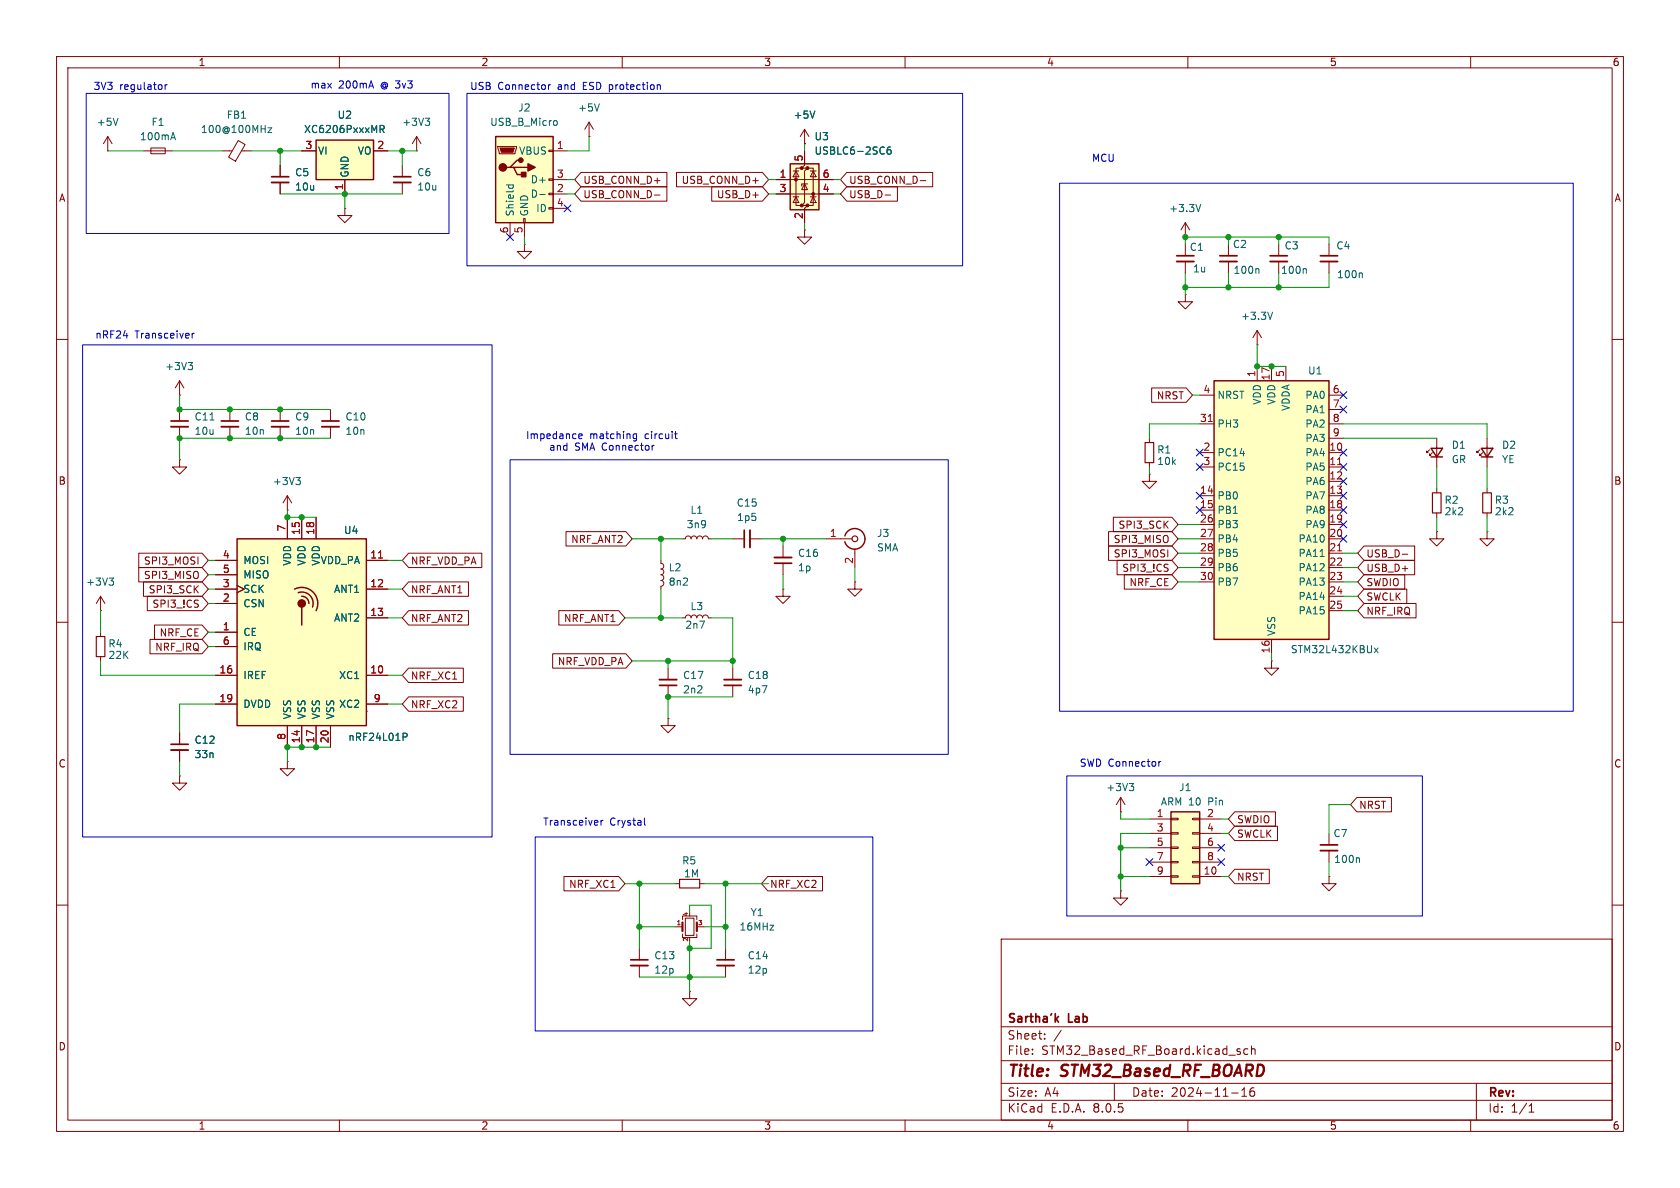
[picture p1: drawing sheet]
<svg xmlns="http://www.w3.org/2000/svg" width="297mm" height="210mm" viewBox="0 0 297 210" stroke-linecap="round" stroke-linejoin="round" font-family="sans-serif">
<g fill="none" stroke="#840000" stroke-width=".18">
<path d="M10 10h277v190h-277zM12 12h273v186h-273zM60 10v2M110 10v2M160 10v2M210 10v2M260 10v2M10 60h2M285 60h2M31.7 81.3v1.3h1.3l-1.3 1.2-1.2-1.2h1.2M31.7 81.3h.1M50.8 90.2h.1"/>
<path d="M50.8 87.6l-.8 1.3M50.8 87.6v2.6M50.8 87.6l.8 1.3M10 110h2M118.1 118.1v2M285 110h2M118.1 121.2v2M10 160h2M285 160h2M177 166h108v32h-108zM60 198v2M110 198v2"/>
<path d="M160 198v2M177 194.5h108M177 191.5h108M177 187.5h108M177 181.5h108M182.5 186.3v.1M182.5 185.5v.1M184.7 183.6v.1M184.7 182.8v.1M187.6 182.1l-1.3 2M197 191.5v3M210 198v2"/>
<path d="M217.7 193.2h1.2M218.9 185.9l.3 .1 .1 .2-.2 .2h-.3M218.9 185.4l.3 .1M219.5 193.8h.9M219.5 192.7l.5-.4v1.5M220.6 185.5l-.4-.1-.3 .3v.4l.1 .2h.6M221.2 185.5l.3-.1 .3 .1 .1 .9M221.2 184.9v1.5M221.7 192.3a.59 .59 0 0 0-.7 .6v.6l.1 .2 .4 .1 .2-.1 .1-.5-.1-.3h-.5l-.2 .3M260 198v2M261 191.5v6.5M270.3 196.6h.9"/>
<path d="M270.3 195.5l.4-.4v1.5"/>
</g>
<path d="M116.6 121.2h3M187.1 179.7l-.5 .6M186.7 180.1l.4 .6" fill="none" stroke="#840000" stroke-width=".3"/>
<path d="M116.6 120.1h3" fill="none" stroke="#840000" stroke-width=".33"/>
<path d="M52.3 84.4h.8l-.4 .5M52.9 84.9l.2 .2v.3l-.2 .3" fill="none" stroke="#006464" stroke-width=".18"/>
<path d="M41.9 95.3h22.9v33h-22.9z" fill="#ffffc2"/>
<path d="M253 79.2h2l-1 1.6zM261.9 79.2h2l-1 1.6zM41.9 95.3h22.9v33h-22.9zM149.4 94.7a1.82 1.82 0 0 1 2.8-.9 1.82 1.82 0 0 1-.1 3 1.82 1.82 0 0 1-2.7-1M253 80.8h2M261.9 80.8h2M52.1 104.1a2.84 2.84 0 0 1 3.2 .6 2.84 2.84 0 0 1 .6 3.3M52.7 104.8a1.99 1.99 0 0 1 2.1 .4 1.99 1.99 0 0 1 .4 2.1M53.3 105.4a1.23 1.23 0 0 1 1.3 1.3M53.3 107.3v3.2" fill="none" stroke="#840000" stroke-width=".25"/>
<circle cx="53.3" cy="106.7" r=".63" fill="#840000" stroke="#840000" stroke-width=".25"/>
<g fill="none" stroke="#840000" stroke-width=".18">
<path d="M142.2 25.4h.1M142.2 22.9l-.7 1.2M142.2 22.9v2.5M142.2 22.9l.8 1.2M92.7 43.2v1.3h1.3l-1.3 1.2-1.3-1.2h1.3M92.7 43.2h.1M209.5 52.1v1.2h1.3l-1.3 1.3-1.2-1.3h1.2M209.5 52.1h.1M252.7 79.5l-.5 .5v-.2v.2h.3M254 77.5v5.1M261.6 79.5l-.5 .5v-.2v.2h.3M262.9 77.5v5.1"/>
<path d="M38.1 99.1h3.8M50.8 91.4v3.9M53.3 91.4v3.9M55.9 91.4v3.9M64.8 99.1h3.8M129.5 95.3h2.1M132.6 95.3h2M138.4 96.5v2.1M138.4 99.6v2M146 95.3h4.6M151.1 97v3.3M253.2 80l-.5 .5v-.2v.2h.3"/>
<path d="M254 94v1.3h1.3l-1.3 1.2-1.3-1.2h1.3M254 94h.1M254 86.4v.7M254 90.7v.7M262.1 80l-.5 .5v-.2v.2h.3M262.9 94v1.3h1.3l-1.3 1.2-1.3-1.2h1.3M262.9 94h.1M262.9 86.4v.7M262.9 90.7v.7M38.1 111.8h3.8M38.1 119.4h3.8M38.1 104.1h3.8"/>
<path d="M38.1 106.7h3.8M38.1 101.6h3.8M38.1 114.3h3.8M41.9 103.5l1.3 .6-1.3 .7M64.8 119.4h3.8M64.8 104.1h3.8M64.8 109.2h3.8M129.5 118.1v2M151.1 102.9v1.2h1.3l-1.3 1.3-1.2-1.3h1.2M151.1 102.9h.1M31.7 137.2v1.2h1.3l-1.3 1.3-1.2-1.3h1.2M31.7 137.2h.1"/>
<path d="M38.1 124.5h3.8M50.8 128.3v3.8M53.3 128.3v3.8M55.9 128.3v3.8M58.4 128.3v3.8M64.8 125.7h.1M64.8 124.5h3.8M118.1 127v1.3h1.3l-1.3 1.2-1.3-1.2h1.3M118.1 127h.1M129.5 121.2v2M119.4 156.2h.7M123.7 156.2h.8"/>
<path d="M113 167.6v2.1M113 170.7v2M119.4 163.8h1.2M120.6 165.1v.6h2.6v-.6M120.6 162.6v-.7h2.6v.7M121.2 162.3h1.5v3.1h-1.5zM121.9 175.3v1.2h1.3l-1.3 1.3-1.3-1.3h1.3M121.9 175.3h.1M123.2 163.8h1.3M128.3 167.6v2.1M128.3 170.7v2"/>
</g>
<path d="M66.9 98.6h.7" fill="none" stroke="#a90000" stroke-width=".18"/>
<path d="M144.1 19.6l-.5 1.3M71.3 129.6h.4l.3 .3-.1 .3-.6 .1" fill="none" stroke="#006464" stroke-width=".18"/>
<path d="M132.6 93.7v3.1M136.9 98.6h3.1M128 120.1h3.1M111.5 170.7h3.1M126.7 170.7h3.1" fill="none" stroke="#840000" stroke-width=".33"/>
<path d="M131.6 93.7v3.1M136.9 99.6h3.1M128 121.2h3.1M111.5 169.7h3.1M126.7 169.7h3.1" fill="none" stroke="#840000" stroke-width=".3"/>
<g fill="none" stroke="#840000" stroke-width=".2">
<path d="M253.2 87.1h1.6v3.6h-1.6zM262.1 87.1h1.6v3.6h-1.6zM120.1 155.4h3.6v1.6h-3.6z"/>
<circle cx="151.1" cy="95.3" r=".51"/>
</g>
<path d="M120.6 163.1v1.5M123.2 163.1v1.5" fill="none" stroke="#840000" stroke-width=".38"/>
<path d="M139.7 29h5.1v8.1h-5.1z" fill="#ffffc2"/>
<g fill="#840000" stroke="#840000" stroke-width=".18">
<circle cx="140.7" cy="31.7" r=".25"/>
<circle cx="141.7" cy="36.3" r=".25"/>
<circle cx="141.7" cy="29.7" r=".25"/>
<circle cx="142.7" cy="36.3" r=".25"/>
<circle cx="142.7" cy="29.7" r=".25"/>
<circle cx="143.8" cy="34.3" r=".25"/>
</g>
<g fill="none" stroke="#840000" stroke-width=".18">
<path d="M104.1 24.1h.1M104.1 21.6l-.7 1.3M104.1 21.6v2.5M104.1 21.6l.8 1.3M137.2 34.3h10.1M137.2 31.8h10.1M140.2 34.8h1M140.2 30.2h1M140.7 30.2l.5 1h-1zM140.7 34.8l.5 1h-1zM141.7 29.7h-1v6.6h1M142.2 32.5l.5 1h-1z"/>
<path d="M142.2 26.7v2.5l-.5 .5h1l-.5 .5v5.6l-.5 .5h1l-.5 .5v2.6M142.7 32.5h-1v.4M142.7 29.7h1.1v6.6h-1.1M143.3 34.8h1M143.3 30.2h1M143.8 34.8l.5 1h-1zM143.8 30.2l.5 1h-1z"/>
</g>
<path d="M139.7 29h5.1v8.1h-5.1z" fill="none" stroke="#840000" stroke-width=".25"/>
<path d="M106 18.4l-.5 1.2M157.4 26h-.3a.85 .85 0 0 0 0 1.2l.4-.1v-.4l-.2-.2h-.4l-.1 .2" fill="none" stroke="#006464" stroke-width=".18"/>
<path d="M87.6 24.1h10.2v15.3h-10.2z" fill="#ffffc2"/>
<path d="M87.6 24.1h10.2v15.3h-10.2zM90.2 29.6h.6l.6 1.3h1.3M90.8 29.6h2.5M92.1 28.3h-.7l-1.2 1.3h-.7" fill="none" stroke="#840000" stroke-width=".25"/>
<g fill="#840000" stroke="#840000" stroke-width=".25">
<path d="M93.3 29l1.3 .6-1.3 .6z"/>
<path d="M92.2 30.5h.8v.7h-.8z"/>
<circle cx="88.9" cy="29.6" r=".63"/>
<circle cx="92.1" cy="28.3" r=".38"/>
</g>
<g fill="none" stroke="#840000" stroke-width=".18">
<path d="M88 25.9h3.3v.3l-.2 1h-2.8zM90.2 39.4v2.5M92.6 38.6h.2v.8h-.2zM92.7 39.4v2.5M97 36.7h.8v.3h-.8zM97 34.2h.8v.2h-.8zM97 31.6h.8v.3h-.8zM97 26.5h.8v.3h-.8zM97.8 26.7h2.5M97.8 34.3h2.5M97.8 31.8h2.5M97.8 36.8h2.5"/>
<path d="M209.5 39.4v2.5M209.5 39.4l-.7 1.2M209.5 39.4l.8 1.2M142.2 40.6v1.3h1.3l-1.3 1.3-1.2-1.3h1.2M142.2 40.6h.1M209.5 41.9h.1M209.5 43.2v2M209.5 46.2v2.1M217.2 43.2v2M217.2 46.2v2.1M222.2 58.4l-.7 1.3M222.2 58.4v2.6"/>
<path d="M222.2 58.4l.8 1.3M226.1 43.2v2M226.1 46.2v2.1M234.9 43.2v2M234.9 46.2v2.1M222.2 61h.1M116.8 99.1v.5l.4 .1 .1 .4-.1 .3-.4 .2 .4 .1 .2 .4-.2 .4-.4 .1 .5 .2v.5l-.2 .2-.3 .1 .4 .2 .2 .3-.2 .4-.4 .1v.5M120.6 95.3h.6l.1-.4 .4-.2 .3 .2 .2 .4 .1-.4 .4-.2 .3 .2 .2 .4 .1-.4 .4-.2 .4 .2 .1 .4 .2-.4 .3-.2 .4 .2 .1 .4h.5M17.8 108h.1M17.8 105.4l-.8 1.3M17.8 105.4v2.6M17.8 111.8v.7"/>
<path d="M17.8 116.1v.7M17.8 105.4l.7 1.3M120.6 109.2h.6l.1-.3 .4-.2 .3 .2 .2 .3 .1-.3 .4-.2 .3 .2 .2 .3 .1-.3 .4-.2 .4 .2 .1 .3 .2-.3 .3-.2 .4 .2 .1 .3h.5M234.9 147.3v2.1M234.9 150.4v2"/>
</g>
<path d="M88.4 26.2h2.5l-.2 .7h-2.1z" fill="#840000" stroke="#840000" stroke-width=".18"/>
<g fill="none" stroke="#006464" stroke-width=".18">
<path d="M89.5 32.7h1.2M90 32.7l-.1 .4M90.7 32.7v.4M95.4 34.4h1M98.1 21.3l.3 .1 .1 .2v.4l-.4 .2M212.3 36.1l-.5 1.3M222.4 47.5l.2 .2v.6M225 55.2l-.5 1.3M230.8 47.5l.1 .2v.6M240.7 48.2l.1 .2v.7M19.3 102.2h.8l-.4 .5M19.8 102.7l.3 .2v.3l-.3 .2"/>
<path d="M240.2 151.6l.1 .2v.7"/>
</g>
<path d="M208 46.2h3.1M215.6 46.2h3.1M224.5 46.2h3.1M233.4 46.2h3.1M233.4 150.4h3.1" fill="none" stroke="#840000" stroke-width=".33"/>
<path d="M208 45.2h3.1M215.6 45.2h3.1M224.5 45.2h3.1M233.4 45.2h3.1M233.4 149.4h3.1" fill="none" stroke="#840000" stroke-width=".3"/>
<path d="M17 112.5h1.5v3.6h-1.5z" fill="none" stroke="#840000" stroke-width=".2"/>
<path d="M214.6 67.3h20.3v45.7h-20.3z" fill="#ffffc2"/>
<path d="M214.6 67.3h20.3v45.7h-20.3z" fill="none" stroke="#840000" stroke-width=".25"/>
<g fill="none" stroke="#840000" stroke-width=".18">
<path d="M25.4 26.7h5.1M26.7 26.2h2.5v1h-2.5zM71.1 29.2v2M71.1 32.3v2M212.1 74.9h2.5M212.1 69.9h2.5M222.2 64.8v2.5M224.8 64.8v2.5M227.3 64.8v2.5M234.9 74.9h2.6M234.9 69.9h2.6M234.9 72.4h2.6"/>
<path d="M234.9 77.5h2.6M212.1 80h2.5M212.1 82.6h2.5M212.1 87.6h2.5M212.1 90.2h2.5M212.1 92.7h2.5M212.1 95.3h2.5M212.1 97.8h2.5M234.9 80h2.6M234.9 82.6h2.6M234.9 85.1h2.6M234.9 87.6h2.6"/>
<path d="M234.9 90.2h2.6M234.9 92.7h2.6M234.9 95.3h2.6M234.9 97.8h2.6M212.1 100.3h2.5M212.1 102.9h2.5M224.8 113v2.6M234.9 100.3h2.6M234.9 102.9h2.6M234.9 105.4h2.6M234.9 108h2.6M31.7 129.5v2.1"/>
<path d="M31.7 132.6v2M50.8 134.6v1.3h1.3l-1.3 1.3-1.3-1.3h1.3M50.8 134.6h.1M198.1 157.5v1.3h1.3l-1.3 1.2-1.3-1.2h1.3M198.1 157.5h.1"/>
</g>
<path d="M213.6 74.5h.7M236.5 82.1h.7M236.5 97.4h.7" fill="none" stroke="#a90000" stroke-width=".18"/>
<path d="M30.3 24.3h.6M30.6 23.4l.4 1.3M233.4 98.4h.7M243 114.5l.6 .9M243.6 114.5l-.6 .9" fill="none" stroke="#006464" stroke-width=".18"/>
<path d="M69.6 32.3h3M30.2 132.6h3.1" fill="none" stroke="#840000" stroke-width=".33"/>
<path d="M69.6 31.2h3M30.2 131.6h3.1" fill="none" stroke="#840000" stroke-width=".3"/>
<path d="M207 143.5h5.1v12.7h-5.1z" fill="#ffffc2"/>
<g fill="none" stroke="#840000" stroke-width=".18">
<path d="M61 36.8v1.3h1.2l-1.2 1.3-1.3-1.3h1.3M61 36.8h.1M73.7 26.7h.1M73.7 24.1l-.8 1.3M73.7 24.1v2.6M73.7 24.1l.7 1.3M31.7 69.9h.1M31.7 67.3v2.6M31.7 72.4v2M31.7 75.4v2.1M31.7 67.3l-.7 1.3M31.7 67.3l.8 1.3"/>
<path d="M224.8 116.8v1.3h1.3l-1.3 1.3-1.3-1.3h1.3M224.8 116.8h.1M203.2 144.8h3.8M203.2 154.9h3.8M203.2 147.3h3.8M203.2 149.9h3.8M203.2 152.4h3.8M207 154.8h1.3v.3h-1.3zM207 152.3h1.3v.2h-1.3zM207 149.7h1.3v.3h-1.3zM207 147.2h1.3v.2h-1.3zM207 144.7h1.3v.2h-1.3z"/>
<path d="M210.8 154.8h1.3v.3h-1.3zM210.8 152.3h1.3v.2h-1.3zM210.8 149.7h1.3v.3h-1.3zM210.8 147.2h1.3v.2h-1.3zM210.8 144.7h1.3v.2h-1.3zM212.1 144.8h3.8M212.1 154.9h3.8M212.1 147.3h3.8M212.1 149.9h3.8M212.1 152.4h3.8"/>
</g>
<path d="M207 143.5h5.1v12.7h-5.1z" fill="none" stroke="#840000" stroke-width=".25"/>
<path d="M30.2 75.4h3.1" fill="none" stroke="#840000" stroke-width=".33"/>
<path d="M30.2 74.4h3.1" fill="none" stroke="#840000" stroke-width=".3"/>
<path d="M75.2 20.9h.8l-.5 .5M75.7 21.4l.3 .2v.3l-.3 .3M33.3 64.1h.7l-.4 .5M33.8 64.6l.2 .2v.3l-.2 .2M37.1 74.2h.7" fill="none" stroke="#006464" stroke-width=".18"/>
<path d="M55.9 24.8h10.1v7h-10.1z" fill="#ffffc2"/>
<path d="M55.9 24.8h10.1v7h-10.1z" fill="none" stroke="#840000" stroke-width=".25"/>
<g fill="none" stroke="#840000" stroke-width=".18">
<path d="M19 26.7h.1M19 24.1l-.7 1.3M19 24.1v2.6M19 24.1l.8 1.3M39.4 26.7h1.6M42.1 24.8l1.2 .8-1.7 2.9-1.2-.7zM42.7 26.7h1.7M49.5 29.2v2M49.5 32.3v2M53.3 26.7h2.6M61 31.8v2.5M66 26.7h2.6"/>
<path d="M102.7 33h15.2v2.6h-15.2l-1.1-1.3zM102.7 30.5h15.2v2.5h-15.2l-1.1-1.2zM115.7 34.5h1M119.6 30.5h15.2l1.1 1.3-1.1 1.2h-15.2zM125.8 33h9l1.1 1.3-1.1 1.3h-9zM137.2 31.8h2.5M137.2 34.3h2.5M142.2 25.4h.1M142.2 26.7v2.5M142.2 36.8v2.6M144.8 31.8h2.5M144.8 34.3h2.5"/>
<path d="M149.7 30.5h15.2v2.5h-15.2l-1.1-1.2zM149.7 33h9v2.6h-9l-1.1-1.3zM156.5 34.5h.9M162.7 31.9h1M40.6 72.4v2M40.6 75.4v2.1M49.5 72.4v2M49.5 75.4v2.1M58.4 72.4v2M58.4 75.4v2.1M203.2 77.5v.7M203.6 68.6h6.1l1.1 1.3-1.1 1.2h-6.1z"/>
<path d="M24.5 97.8h11.2l1.1 1.3-1.1 1.2h-11.2zM38.1 99.1h3.8M50.8 91.4v3.9M53.3 91.4v3.9M55.9 91.4v3.9M64.8 99.1h3.8M72.2 97.8h13v2.5h-13l-1.1-1.2zM100.1 94h10.5l1.2 1.3-1.2 1.2h-10.5zM196 96.5h11.2l1.1 1.3-1.1 1.3h-11.2zM196 94h11.2l1.1 1.3-1.1 1.2h-11.2zM196.8 91.4h10.4l1.1 1.3-1.1 1.3h-10.4zM197.5 99.1h9.7l1.1 1.2-1.1 1.3h-9.7z"/>
<path d="M203.2 83.8v1.3h1.3l-1.3 1.3-1.3-1.3h1.3M203.2 83.8h.1M203.2 81.8v.8M241.1 99.1h9v2.5h-9l-1.1-1.3zM241.1 96.5h9v2.6h-9l-1.1-1.3zM247.9 98h1M24.5 100.3h11.2l1.1 1.3-1.1 1.3h-11.2zM25.4 102.9h10.3l1.1 1.2-1.1 1.3h-10.3zM26 105.4h9.7l1.1 1.3-1.1 1.3h-9.7zM26.5 113h9.2l1.1 1.3-1.1 1.3h-9.2zM27.3 110.5h8.4l1.1 1.3-1.1 1.2h-8.4zM38.1 111.8h3.8"/>
<path d="M38.1 119.4h3.8M38.1 104.1h3.8M38.1 106.7h3.8M38.1 101.6h3.8M38.1 114.3h3.8M41.9 103.5l1.3 .6-1.3 .7M64.8 119.4h3.8M64.8 104.1h3.8M64.8 109.2h3.8M72.2 107.9h10.6v2.6h-10.6l-1.1-1.3zM72.2 102.9h10.6v2.5h-10.6l-1.1-1.3zM72.2 118.1h9.7v2.6h-9.7l-1.1-1.3z"/>
<path d="M97.7 115.6h12.9l1.2 1.2-1.2 1.3h-12.9zM98.8 107.9h10.6l1.1 1.3-1.1 1.3h-10.6zM138.4 104.1v1.3h1.3l-1.3 1.3-1.2-1.3h1.2M138.4 104.1h.1M198.8 101.6h8.4l1.1 1.3-1.1 1.2h-8.4zM241.1 106.7h9.2v2.5h-9.2l-1.1-1.2zM241.1 101.6h7.2v2.5h-7.2l-1.1-1.2zM241.1 104.1h7.6v2.6h-7.6l-1.1-1.3zM31.7 129.5v2.1M31.7 132.6v2M38.1 124.5h3.8M50.8 128.3v3.8"/>
<path d="M53.3 128.3v3.8M55.9 128.3v3.8M58.4 128.3v3.8M64.8 124.5h3.8M72.2 123.2h9.7v2.5h-9.7l-1.1-1.2zM99.7 154.9h9.7l1.1 1.3-1.1 1.3h-9.7zM135.7 154.9h9.7v2.6h-9.7l-1.1-1.3zM198.1 143.5h.1M198.1 141l-.7 1.2M198.1 141v2.5M198.1 141l.8 1.2M218.3 146h7.5v2.6h-7.5l-1.1-1.3z"/>
<path d="M218.3 143.5h7.2v2.6h-7.2l-1.1-1.3zM218.3 153.7h6.1v2.5h-6.1l-1.1-1.3zM234.9 154.9v1.3h1.3l-1.3 1.3-1.2-1.3h1.2M234.9 154.9h.1M239.9 141h6.1v2.5h-6.1l-1.1-1.3z"/>
</g>
<path d="M144.1 19.6l-.5 1.3M20.9 20.9l-.5 1.3M47.4 22.6h.6l-.6 .8h.6M67.2 22.8h.6l.1-.2v-.3l-.7-.1v1.2M67.5 22.8l.4 .6M157.4 26h-.3a.85 .85 0 0 0 0 1.2l.4-.1v-.4l-.2-.2h-.4l-.1 .2M71.3 129.6h.4l.3 .3-.1 .3-.6 .1M199.6 138.5h.8l-.4 .5M200.2 139l.2 .2v.3l-.2 .3" fill="none" stroke="#006464" stroke-width=".18"/>
<path d="M48 32.3h3.1M39.1 75.4h3.1M48 75.4h3.1M56.9 75.4h3" fill="none" stroke="#840000" stroke-width=".33"/>
<path d="M48 31.2h3.1M39.1 74.4h3.1M48 74.4h3.1M56.9 74.4h3" fill="none" stroke="#840000" stroke-width=".3"/>
<path d="M202.4 78.2h1.6v3.6h-1.6z" fill="none" stroke="#840000" stroke-width=".2"/>
<g fill="none" stroke="#0000c2" stroke-width=".18">
<path d="M15.2 16.5h64.2v24.8h-64.2zM29.2 15v.8M29.6 15l-.4 .2M82.5 16.5h87.7v30.5h-87.7zM97 15v.8M97.3 15l-.3 .2M116.4 15l.3 .2v.6M187.3 32.4h90.8v93.3h-90.8zM34 58.9v.9M34.3 58.9l-.3 .3M14.6 61h72.4v87h-72.4zM102.3 77.1l.6-.1v-.2l-.4-.1-.2 .2 .1 .6h.5"/>
<path d="M112 77.9l.1 .1M112.5 76.8l-.3-.1-.3 .2 .2 .6h.4M112.5 76.7v1l-.2 .3M115.6 78.7l-.3 .3M119.2 76.7h.5M119.4 76.3v1.1l.3 .1M90.2 81.3h77.4v52.1h-77.4zM188.6 137.2h62.9v24.7h-62.9zM204.9 134.6v.9M205.2 134.6l-.3 .3M94.6 148h59.7v34.2h-59.7zM106.2 145v.9"/>
<path d="M106.6 145l-.4 .3M113.9 144.6v1.1l.2 .2"/>
</g>
<g fill="none" stroke="#009600" stroke-width=".18">
<path d="M19 26.7h6.4M30.5 26.7h8.9M44.4 26.7h8.9M49.5 34.3h21.6M49.5 26.7v2.5M61 34.3v2.5M68.6 26.7h5.1M71.1 26.7v2.5M100.3 31.8h1.3M100.3 34.3h1.3M104.1 24.1v2.6h-3.8M135.9 31.8h1.3"/>
<path d="M135.9 34.3h1.3M142.2 25.4v1.3M142.2 39.4v1.2M147.3 31.8h1.3M147.3 34.3h1.3M92.7 41.9v1.3M209.5 43.2v-1.3h25.4v1.3M209.5 48.3v3.8M217.2 41.9v1.3M217.2 48.3v2.5M226.1 41.9v1.3M226.1 48.3v2.5"/>
<path d="M234.9 48.3v2.5h-25.4M31.7 69.9v2.5h26.7M58.4 77.5h-26.7v3.8M210.8 69.9h1.3M212.1 74.9h-8.9v2.6M222.2 61v3.8h5.1M237.5 74.9h25.4v2.6M237.5 77.5h16.5M36.8 99.1h1.3M50.8 90.2v1.2h5.1M68.6 99.1h2.5M111.8 95.3h8.8"/>
<path d="M116.8 95.3v3.8M125.7 95.3h3.8M134.6 95.3h11.4M138.4 95.3v1.2M203.2 82.6v1.2M208.3 95.3h3.8M208.3 97.8h3.8M208.3 92.7h3.8M237.5 97.8h2.5M254 82.6v3.8M254 91.4v2.6M262.9 82.6v3.8"/>
<path d="M262.9 91.4v2.6M17.8 108v3.8M17.8 116.8v2.6h20.3M36.8 111.8h1.3M36.8 101.6h1.3M36.8 104.1h1.3M36.8 114.3h1.3M36.8 106.7h1.3M68.6 109.2h2.5M68.6 119.4h2.5M68.6 104.1h2.5M110.5 109.2h10.1"/>
<path d="M111.8 116.8h17.7M116.8 104.1v5.1M118.1 116.8v1.3M125.7 109.2h3.8v8.9M138.4 101.6v2.5M151.1 100.3v2.6M208.3 102.9h3.8M208.3 100.3h3.8M224.8 115.6v1.2M237.5 105.4h2.5M237.5 102.9h2.5M237.5 100.3h2.5"/>
<path d="M237.5 108h2.5M31.7 134.6v2.6M38.1 124.5h-6.4v5M58.4 132.1h-7.6v2.5M68.6 124.5h2.5M129.5 123.2h-11.4v3.8M110.5 156.2h8.9M113 156.2v11.4M124.5 156.2h11.4M128.3 156.2v11.4M198.1 143.5v1.3h5.1M198.1 154.9h5.1"/>
<path d="M198.1 149.9h5.1M203.2 147.3h-5.1v10.2M215.9 147.3h1.3M215.9 144.8h1.3M215.9 154.9h1.3M234.9 152.4v2.5M238.8 142.2h-3.9v5.1M113 172.7h15.3M113 163.8h6.4M121.9 161.3v-1.3h3.8v7.6h-3.8M121.9 166.4v8.9M124.5 163.8h3.8"/>
</g>
<g fill="none" stroke="#000084" stroke-width=".18">
<path d="M99.7 36.2l1.2 1.2M100.9 36.2l-1.2 1.2M89.6 41.3l1.2 1.2M90.8 41.3l-1.2 1.2M211.5 79.4l1.2 1.2M212.7 79.4l-1.2 1.2M236.9 71.8l1.2 1.2M236.9 69.2l1.2 1.3M236.9 79.4l1.2 1.2M238.1 71.8l-1.2 1.2M238.1 69.2l-1.2 1.3M238.1 79.4l-1.2 1.2"/>
<path d="M211.5 89.6l1.2 1.2M211.5 87l1.2 1.2M211.5 81.9l1.2 1.3M212.7 89.6l-1.2 1.2M212.7 87l-1.2 1.2M212.7 81.9l-1.2 1.3M236.9 94.6l1.2 1.3M236.9 92.1l1.2 1.2M236.9 84.5l1.2 1.2M236.9 89.6l1.2 1.2M236.9 87l1.2 1.2M236.9 81.9l1.2 1.3"/>
<path d="M238.1 94.6l-1.2 1.3M238.1 92.1l-1.2 1.2M238.1 84.5l-1.2 1.2M238.1 89.6l-1.2 1.2M238.1 87l-1.2 1.2M238.1 81.9l-1.2 1.3M202.6 151.8l1.2 1.2M203.8 151.8l-1.2 1.2M215.3 149.3l1.2 1.2M215.3 151.8l1.2 1.2M216.5 149.3l-1.2 1.2M216.5 151.8l-1.2 1.2"/>
</g>
<path d="M66.9 98.6h.7" fill="none" stroke="#a90000" stroke-width=".18"/>
<g fill="#009600" stroke="#009600" stroke-width=".18">
<circle cx="49.5" cy="72.4" r=".46"/>
<circle cx="61" cy="34.3" r=".46"/>
<circle cx="49.5" cy="77.5" r=".46"/>
<circle cx="40.6" cy="77.5" r=".46"/>
<circle cx="31.7" cy="77.5" r=".46"/>
<circle cx="40.6" cy="72.4" r=".46"/>
<circle cx="31.7" cy="72.4" r=".46"/>
<circle cx="113" cy="163.8" r=".46"/>
<circle cx="121.9" cy="172.7" r=".46"/>
<circle cx="121.9" cy="167.6" r=".46"/>
<circle cx="118.1" cy="123.2" r=".46"/>
<circle cx="118.1" cy="116.8" r=".46"/>
<circle cx="113" cy="156.2" r=".46"/>
<circle cx="55.9" cy="132.1" r=".46"/>
<circle cx="53.3" cy="132.1" r=".46"/>
<circle cx="50.8" cy="91.4" r=".46"/>
<circle cx="53.3" cy="91.4" r=".46"/>
<circle cx="50.8" cy="132.1" r=".46"/>
<circle cx="129.5" cy="116.8" r=".46"/>
<circle cx="116.8" cy="95.3" r=".46"/>
<circle cx="116.8" cy="109.2" r=".46"/>
<circle cx="49.5" cy="26.7" r=".46"/>
<circle cx="71.1" cy="26.7" r=".46"/>
<circle cx="198.1" cy="154.9" r=".46"/>
<circle cx="128.3" cy="156.2" r=".46"/>
<circle cx="128.3" cy="163.8" r=".46"/>
<circle cx="198.1" cy="149.9" r=".46"/>
<circle cx="138.4" cy="95.3" r=".46"/>
<circle cx="217.2" cy="50.8" r=".46"/>
<circle cx="217.2" cy="41.9" r=".46"/>
<circle cx="226.1" cy="50.8" r=".46"/>
<circle cx="209.5" cy="50.8" r=".46"/>
<circle cx="222.2" cy="64.8" r=".46"/>
<circle cx="226.1" cy="41.9" r=".46"/>
<circle cx="209.5" cy="41.9" r=".46"/>
<circle cx="224.8" cy="64.8" r=".46"/>
</g>
<g font-size="2.8" fill="#840000">
<text x="178" y="190.9">Title:</text>
<text x="187.7" y="190.9">STM32_Based_RF_BOARD</text>
</g>
<g font-size="2.1" fill="#840000">
<text x="178" y="184">Sheet:</text>
<text x="178" y="181.2">Sartha'k</text>
<text x="189" y="181.2">Lab</text>
<text x="178" y="186.7">File:</text>
<text x="184.1" y="186.7">STM32_Based_RF_Board.kicad_sch</text>
<text x="178" y="196.9">KiCad</text>
<text x="178" y="194.1">Size:</text>
<text x="184.7" y="194.1">A4</text>
<text x="185.7" y="196.9">E.D.A.</text>
<text x="193.3" y="196.9">8.0.5</text>
<text x="200" y="194.1">Date:</text>
<text x="207" y="194.1">2024-11-16</text>
<text x="263" y="194.3">Rev:</text>
<text x="263" y="196.9">Id:</text>
<text x="267.1" y="196.9">1/1</text>
</g>
<g font-size="1.8" fill="#840000">
<text x="35" y="11.9">1</text>
<text x="85" y="11.9">2</text>
<text x="135" y="11.9">3</text>
<text x="185" y="11.9">4</text>
<text x="235" y="11.9">5</text>
<text x="285" y="11.9">6</text>
<text x="10.3" y="35.9">A</text>
<text x="103" y="35.2">USB_CONN_D-</text>
<text x="103" y="32.7">USB_CONN_D+</text>
<text x="120.4" y="32.7">USB_CONN_D+</text>
<text x="126.6" y="35.2">USB_D+</text>
<text x="150" y="32.7">USB_CONN_D-</text>
<text x="150" y="35.2">USB_D-</text>
<text x="285.3" y="35.9">A</text>
<text x="204.4" y="70.8">NRST</text>
<text x="10.3" y="85.9">B</text>
<text x="285.3" y="85.9">B</text>
<text x="197.6" y="93.7">SPI3_SCK</text>
<text x="25.3" y="100">SPI3_MOSI</text>
<text x="72.5" y="100">NRF_VDD_PA</text>
<text x="100.9" y="96.2">NRF_ANT2</text>
<text x="196.8" y="98.7">SPI3_MOSI</text>
<text x="196.8" y="96.2">SPI3_MISO</text>
<text x="198.3" y="101.3">SPI3_!CS</text>
<text x="241.5" y="101.3">USB_D+</text>
<text x="241.5" y="98.7">USB_D-</text>
<text x="25.3" y="102.6">SPI3_MISO</text>
<text x="26.2" y="105.1">SPI3_SCK</text>
<text x="26.9" y="107.6">SPI3_!CS</text>
<text x="72.5" y="105.1">NRF_ANT1</text>
<text x="199.6" y="103.8">NRF_CE</text>
<text x="241.5" y="103.8">SWDIO</text>
<text x="241.5" y="106.4">SWCLK</text>
<text x="28.1" y="112.7">NRF_CE</text>
<text x="72.5" y="110.2">NRF_ANT2</text>
<text x="99.6" y="110.2">NRF_ANT1</text>
<text x="241.5" y="108.9">NRF_IRQ</text>
<text x="27.3" y="115.3">NRF_IRQ</text>
<text x="98.5" y="117.8">NRF_VDD_PA</text>
<text x="72.5" y="125.4">NRF_XC2</text>
<text x="72.5" y="120.3">NRF_XC1</text>
<text x="10.3" y="135.9">C</text>
<text x="285.3" y="135.9">C</text>
<text x="240.2" y="143.2">NRST</text>
<text x="218.6" y="148.3">SWCLK</text>
<text x="218.6" y="145.7">SWDIO</text>
<text x="218.6" y="155.9">NRST</text>
<text x="100.5" y="157.2">NRF_XC1</text>
<text x="136" y="157.2">NRF_XC2</text>
<text x="10.3" y="185.9">D</text>
<text x="285.3" y="185.9">D</text>
<text x="35" y="199.9">1</text>
<text x="85" y="199.9">2</text>
<text x="135" y="199.9">3</text>
<text x="185" y="199.9">4</text>
<text x="235" y="199.9">5</text>
<text x="285" y="199.9">6</text>
</g>
<g font-size="1.8" fill="#0000c2">
<text x="16.5" y="16.1">3V3</text>
<text x="21.1" y="16.1">regulator</text>
<text x="54.8" y="15.9">max</text>
<text x="59.8" y="15.9">200mA</text>
<text x="67.4" y="15.9">@ 3v3</text>
<text x="83" y="16.1">USB</text>
<text x="88" y="16.1">Connector</text>
<text x="98.7" y="16.1">and</text>
<text x="103.3" y="16.1">ESD protection</text>
<text x="192.9" y="28.8">MCU</text>
<text x="16.8" y="60">nRF24</text>
<text x="23.9" y="60">Transceiver</text>
<text x="92.9" y="77.8">Impedance</text>
<text x="104.2" y="77.8">matching</text>
<text x="114.1" y="77.8">circuit</text>
<text x="97" y="79.9">and</text>
<text x="101.6" y="79.9">SMA Connector</text>
<text x="190.8" y="135.7">SWD Connector</text>
<text x="95.9" y="146.2">Transceiver</text>
<text x="107.8" y="146.2">Crystal</text>
</g>
<g font-size="1.8" fill="#006464">
<text x="17" y="22.5">+5V</text>
<text x="26.7" y="22.5">F1</text>
<text x="35.4" y="23.7">100@100MHz</text>
<text x="40" y="21.2">FB1</text>
<text x="53.7" y="23.7">XC6206PxxxMR</text>
<text x="59.6" y="21.2">U2</text>
<text x="71" y="22.5">+3V3</text>
<text x="86.6" y="22.5">USB_B_Micro</text>
<text x="91.5" y="19.9">J2</text>
<text x="102.1" y="19.9">+5V</text>
<text x="140.2" y="21.2">+5V</text>
<text x="24.6" y="25">100mA</text>
<text x="56.1" y="27.5">VI</text>
<text x="63.2" y="27.5">VO</text>
<text x="91.7" y="27.5">VBUS</text>
<text x="143.9" y="25">U3</text>
<text x="143.9" y="27.5">USBLC6-2SC6</text>
<text x="52.1" y="31.3">C5</text>
<text x="52.1" y="33.9">10u</text>
<text x="61.8" y="31.5" transform="rotate(-90 61.8 31.5)">GND</text>
<text x="73.7" y="31.3">C6</text>
<text x="73.7" y="33.9">10u</text>
<text x="93.7" y="35.2">D-</text>
<text x="93.7" y="32.6">D+</text>
<text x="91" y="38.4" transform="rotate(-90 91 38.4)">Shield</text>
<text x="93.6" y="38.4" transform="rotate(-90 93.6 38.4)">GND</text>
<text x="94.7" y="37.7">ID</text>
<text x="206.6" y="37.7">+3.3V</text>
<text x="210.2" y="44.6">C1</text>
<text x="217.9" y="44">C2</text>
<text x="227" y="44.3">C3</text>
<text x="236.1" y="44.3">C4</text>
<text x="210.8" y="48.4">1u</text>
<text x="218" y="48.6">100n</text>
<text x="226.4" y="48.6">100n</text>
<text x="236.3" y="49.4">100n</text>
<text x="219.3" y="56.7">+3.3V</text>
<text x="29.1" y="65.6">+3V3</text>
<text x="215.1" y="70.7">NRST</text>
<text x="223.1" y="71.6" transform="rotate(-90 223.1 71.6)">VDD</text>
<text x="225.7" y="71.6" transform="rotate(-90 225.7 71.6)">VDD</text>
<text x="230.7" y="70.7">PA0</text>
<text x="231.1" y="66.4">U1</text>
<text x="34.3" y="74.5">C11</text>
<text x="34.3" y="77.1">10u</text>
<text x="43.2" y="74.5">C8</text>
<text x="43.2" y="77.1">10n</text>
<text x="52.1" y="74.5">C9</text>
<text x="52.1" y="77.1">10n</text>
<text x="61" y="74.5">C10</text>
<text x="61" y="77.1">10n</text>
<text x="215.1" y="75.8">PH3</text>
<text x="228.2" y="72.7" transform="rotate(-90 228.2 72.7)">VDDA</text>
<text x="230.7" y="73.3">PA1</text>
<text x="230.7" y="75.8">PA2</text>
<text x="204.5" y="80.4">R1</text>
<text x="204.5" y="82.4">10k</text>
<text x="215.1" y="80.9">PC14</text>
<text x="215.1" y="83.4">PC15</text>
<text x="230.7" y="80.9">PA4</text>
<text x="230.7" y="83.4">PA5</text>
<text x="230.7" y="78.3">PA3</text>
<text x="256.6" y="79.5">D1</text>
<text x="256.6" y="82.1">GR</text>
<text x="265.4" y="79.5">D2</text>
<text x="265.4" y="82.1">YE</text>
<text x="48.2" y="86">+3V3</text>
<text x="130.1" y="89.8">C15</text>
<text x="215.1" y="88.5">PB0</text>
<text x="230.7" y="86">PA6</text>
<text x="230.7" y="88.5">PA7</text>
<text x="255.3" y="89.3">R2</text>
<text x="264.2" y="89.3">R3</text>
<text x="60.7" y="94.6">U4</text>
<text x="121.3" y="93.6">3n9</text>
<text x="122" y="91">L1</text>
<text x="130.2" y="92.3">1p5</text>
<text x="154.9" y="95.1">J3</text>
<text x="215.1" y="91">PB1</text>
<text x="215.1" y="93.6">PB3</text>
<text x="230.7" y="91">PA8</text>
<text x="230.7" y="93.6">PA9</text>
<text x="255.3" y="91.3">2k2</text>
<text x="264.2" y="91.3">2k2</text>
<text x="42.9" y="99.9">MOSI</text>
<text x="51.7" y="100.1" transform="rotate(-90 51.7 100.1)">VDD</text>
<text x="54.2" y="100.1" transform="rotate(-90 54.2 100.1)">VDD</text>
<text x="56.6" y="99.9">VDD_PA</text>
<text x="56.7" y="100.1" transform="rotate(-90 56.7 100.1)">VDD</text>
<text x="118.1" y="101.2">L2</text>
<text x="141" y="101.2">1p</text>
<text x="141" y="98.6">C16</text>
<text x="154.9" y="97.7">SMA</text>
<text x="215.1" y="96.1">PB4</text>
<text x="215.1" y="98.7">PB5</text>
<text x="215.1" y="101.2">PB6</text>
<text x="229.5" y="96.1">PA10</text>
<text x="229.5" y="98.7">PA11</text>
<text x="229.5" y="101.2">PA12</text>
<text x="15.1" y="103.7">+3V3</text>
<text x="42.9" y="107.5">CSN</text>
<text x="42.9" y="105">SCK</text>
<text x="42.9" y="102.5">MISO</text>
<text x="59" y="105">ANT1</text>
<text x="118.1" y="103.7">8n2</text>
<text x="215.1" y="103.7">PB7</text>
<text x="229.5" y="103.7">PA13</text>
<text x="229.5" y="106.3">PA14</text>
<text x="42.9" y="112.6">CE</text>
<text x="59" y="110.1">ANT2</text>
<text x="121.1" y="111.4">2n7</text>
<text x="122" y="108.1">L3</text>
<text x="225.7" y="112.5" transform="rotate(-90 225.7 112.5)">VSS</text>
<text x="229.5" y="108.8">PA15</text>
<text x="19.1" y="114.7">R4</text>
<text x="19.1" y="116.7">22K</text>
<text x="42.9" y="115.2">IRQ</text>
<text x="228.1" y="115.7">STM32L432KBUx</text>
<text x="42.9" y="120.2">IREF</text>
<text x="42.9" y="125.3">DVDD</text>
<text x="59.9" y="120.2">XC1</text>
<text x="59.9" y="125.3">XC2</text>
<text x="120.7" y="120.2">C17</text>
<text x="120.7" y="122.8">2n2</text>
<text x="132.1" y="120.2">C18</text>
<text x="132.1" y="122.8">4p7</text>
<text x="34.3" y="131.7">C12</text>
<text x="51.7" y="127.3" transform="rotate(-90 51.7 127.3)">VSS</text>
<text x="54.2" y="127.3" transform="rotate(-90 54.2 127.3)">VSS</text>
<text x="56.7" y="127.3" transform="rotate(-90 56.7 127.3)">VSS</text>
<text x="59.3" y="127.3" transform="rotate(-90 59.3 127.3)">VSS</text>
<text x="61.5" y="131.2">nRF24L01P</text>
<text x="34.3" y="134.2">33n</text>
<text x="195.5" y="140.1">+3V3</text>
<text x="205.1" y="142.6">ARM 10</text>
<text x="208.4" y="140.1">J1</text>
<text x="213.7" y="142.6">Pin</text>
<text x="235.6" y="148.2">C7</text>
<text x="120.5" y="153">R5</text>
<text x="120.8" y="155.3">1M</text>
<text x="235.8" y="152.8">100n</text>
<text x="130.6" y="164.7">16MHz</text>
<text x="132.6" y="162.2">Y1</text>
<text x="115.6" y="169.8">C13</text>
<text x="115.6" y="172.3">12p</text>
<text x="132.1" y="169.8">C14</text>
<text x="132.1" y="172.3">12p</text>
</g>
<g font-size="1.8" fill="#a90000">
<text x="53.9" y="26.4">3</text>
<text x="66.6" y="26.4">2</text>
<text x="98.4" y="26.4">1</text>
<text x="142" y="28.6" transform="rotate(-90 142 28.6)">5</text>
<text x="60.7" y="33.7" transform="rotate(-90 60.7 33.7)">1</text>
<text x="98.4" y="34">2</text>
<text x="98.4" y="31.5">3</text>
<text x="137.7" y="31.5">1</text>
<text x="137.7" y="34">3</text>
<text x="145.3" y="34">4</text>
<text x="145.3" y="31.5">6</text>
<text x="89.9" y="41.3" transform="rotate(-90 89.9 41.3)">6</text>
<text x="92.5" y="41.3" transform="rotate(-90 92.5 41.3)">5</text>
<text x="98.4" y="36.6">4</text>
<text x="142" y="38.8" transform="rotate(-90 142 38.8)">2</text>
<text x="212.7" y="69.6">4</text>
<text x="222" y="66.7" transform="rotate(-90 222 66.7)">1</text>
<text x="224.5" y="67.4" transform="rotate(-90 224.5 67.4)">17</text>
<text x="227.1" y="66.7" transform="rotate(-90 227.1 66.7)">5</text>
<text x="235.5" y="69.6">6</text>
<text x="212" y="74.7">31</text>
<text x="235.5" y="72.1">7</text>
<text x="235.5" y="74.7">8</text>
<text x="235.5" y="77.2">9</text>
<text x="212.7" y="79.8">2</text>
<text x="212.7" y="82.3">3</text>
<text x="234.9" y="79.8">10</text>
<text x="234.9" y="82.3">11</text>
<text x="212" y="87.4">14</text>
<text x="212" y="89.9">15</text>
<text x="234.9" y="84.8">12</text>
<text x="234.9" y="87.4">13</text>
<text x="234.9" y="89.9">18</text>
<text x="50.5" y="94.1" transform="rotate(-90 50.5 94.1)">7</text>
<text x="53.1" y="94.7" transform="rotate(-90 53.1 94.7)">15</text>
<text x="55.6" y="94.7" transform="rotate(-90 55.6 94.7)">18</text>
<text x="146.6" y="95">1</text>
<text x="212" y="92.5">26</text>
<text x="212" y="95">27</text>
<text x="234.9" y="92.5">19</text>
<text x="234.9" y="95">20</text>
<text x="39.3" y="98.8">4</text>
<text x="39.3" y="101.3">5</text>
<text x="65.4" y="98.8">11</text>
<text x="150.9" y="99.8" transform="rotate(-90 150.9 99.8)">2</text>
<text x="212" y="97.5">28</text>
<text x="212" y="100.1">29</text>
<text x="234.9" y="97.5">21</text>
<text x="234.9" y="100.1">22</text>
<text x="39.3" y="106.4">2</text>
<text x="39.3" y="103.9">3</text>
<text x="65.4" y="103.9">12</text>
<text x="212" y="102.6">30</text>
<text x="234.9" y="102.6">23</text>
<text x="234.9" y="105.2">24</text>
<text x="234.9" y="107.7">25</text>
<text x="39.3" y="111.5">1</text>
<text x="65.4" y="109">13</text>
<text x="38.7" y="119.1">16</text>
<text x="39.3" y="114">6</text>
<text x="65.4" y="119.1">10</text>
<text x="224.5" y="115.6" transform="rotate(-90 224.5 115.6)">16</text>
<text x="38.7" y="124.2">19</text>
<text x="66" y="124.2">9</text>
<text x="50.5" y="130.9" transform="rotate(-90 50.5 130.9)">8</text>
<text x="53.1" y="131.5" transform="rotate(-90 53.1 131.5)">14</text>
<text x="55.6" y="131.5" transform="rotate(-90 55.6 131.5)">17</text>
<text x="58.2" y="131.5" transform="rotate(-90 58.2 131.5)">20</text>
<text x="204.4" y="144.5">1</text>
<text x="204.4" y="147.1">3</text>
<text x="204.4" y="149.6">5</text>
<text x="213.3" y="144.5">2</text>
<text x="213.3" y="147.1">4</text>
<text x="213.3" y="149.6">6</text>
<text x="204.4" y="152.1">7</text>
<text x="204.4" y="154.7">9</text>
<text x="212.7" y="154.7">10</text>
<text x="213.3" y="152.1">8</text>
</g>
<g font-size="1.1" fill="#a90000">
<text x="119.5" y="163.6">1</text>
<text x="121.7" y="166.6" transform="rotate(-90 121.7 166.6)">2</text>
<text x="121.7" y="162.1" transform="rotate(-90 121.7 162.1)">4</text>
<text x="123.3" y="163.6">3</text>
</g>
</svg>
